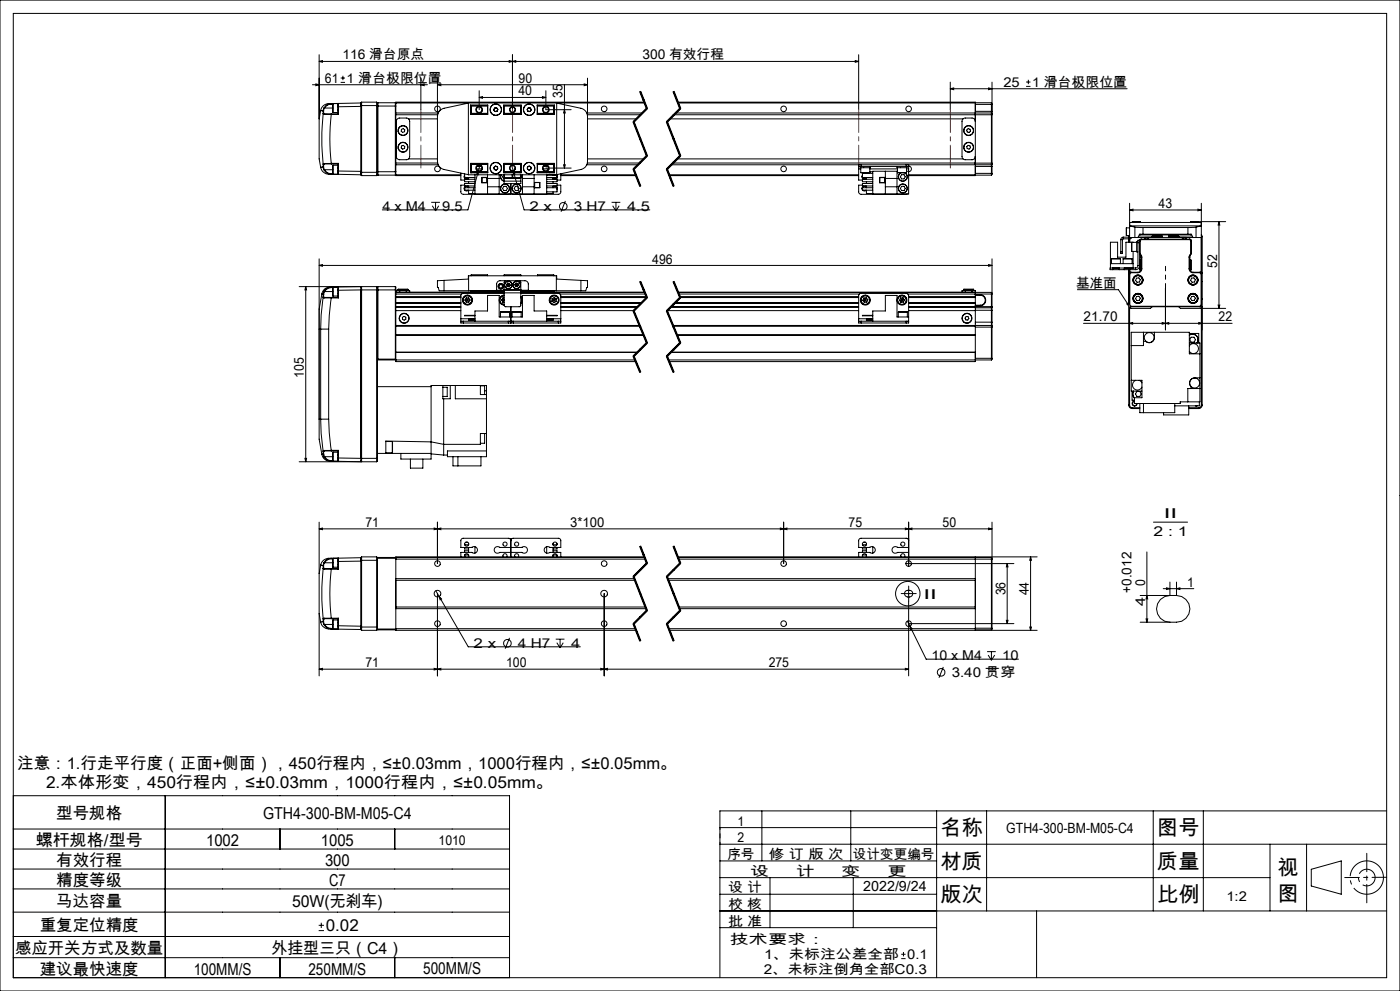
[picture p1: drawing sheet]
<svg xmlns="http://www.w3.org/2000/svg" width="420mm" height="297mm" viewBox="0 0 420 297" stroke-linecap="round" stroke-linejoin="round" font-family="sans-serif">
<g fill="none" stroke="#000" stroke-width=".3">
<path d="M0 0h420v297h-420zM4 4h412v289h-412zM95.7 18.4l1-.2v.5zM95.7 16.4v19.2M152.8 18.2l.9 .2-.9 .3zM153.7 18.4l1-.2v.5zM153.7 16.4v16.5M256.6 18.2l1 .2-1 .3zM257.6 16.4v16.5M257.6 18.4h-161.9M93.7 25.4h34.5M94.8 25.1l.9 .3-.9 .3z"/>
<path d="M95.7 35.6v12l.5 2.5M96.2 33.1h.1M96.2 33.1l.7 .2M96.2 33.1l-.5 2.5M96.9 34.1a73.6 73.6 0 0 0 0 15.1M96.9 34.1l.3 .2M96.9 33.3v.8M97.1 33.2v.8M97.1 33.2l-.2 .1M97.1 34l.3 .1M97.1 34l-.2 .1M97.2 34.3h2.2"/>
<path d="M97.2 32.3l-.3 1M97.2 32.3l.1 .1M97.3 32.4l-.2 .8M97.3 32.4h2.5M97.4 34.1h2M97.4 34.1l-.2 .2M99.4 31a2.74 2.74 0 0 0-3.2 2.1M99.4 34.3a63.8 63.8 0 0 0 0 14.7M99.4 34.1v.2M99.4 31a2.45 2.45 0 0 0-2.2 1.3M99.4 31v.2M99.4 31.2l-.9 .2-1.2 1"/>
<path d="M99.4 34.3h2.1M99.4 34.1h2M99.4 31.2h.4M99.9 31v2.7M99.9 31h1.5v3.1M99.9 33.7h1.5M101.4 32h.1M101.4 34.1l.1 .2M101.5 31v1M101.5 31l-.1 .1M101.5 32v2.3M101.5 31h-2.1"/>
<path d="M102.2 24.7h1.3M102.2 23.4h1.3M102.9 22.7v1.3M108.2 30.9v1M108.2 30.9v.7h5M108.2 31.9v19.5M108.2 31.9l-6.7 .1M108.2 30.9l-6.7 .1M108.5 30.6v22M108.5 30.6h4.5M108.5 30.6l-.3 .3M113 30.6v22"/>
<path d="M113 30.6l.2 .3M113.2 30.9v.9M113.2 31.8v19.7M113.2 31.8h5.5M113.4 30.8v21.7M113.4 30.8h5.2M113.4 30.8l-.2 .1M118.6 30.8v21.7M118.6 30.8l.1 .1M118.7 30.9v.9M118.7 30.9h.1M118.7 31.8v19.7"/>
<path d="M118.7 34.4h12.6M118.7 33.9h12.8M118.7 30.9h74.7M119 36l-.3 .6M119.2 35.7l.5-.3h2.2a1.02 1.02 0 0 1 1 1v10.5a1.02 1.02 0 0 1-1 1h-2a1.02 1.02 0 0 1-1-1v-10.5zM120.4 38.8l.6-.2 .4 .3v.6l-.6 .2-.4-.4zM122.6 35.6h8.6M126.3 25.4l.9-.3v.6zM126.3 23.4v9.5M131.2 25.4l1.1-.3v.6zM131.2 23.4v25l.2 .9 .6 .8 .8 .6 7.7 1.6M131.2 25.4h45"/>
<path d="M140.5 30.9l-7.7 1.7-1.1 .9-.5 1.4M140.5 30.9v21.4M140.6 30.9h-.1M141.1 33.9h.2M141.1 31.5h5.2v2.8h-5.2zM141.3 31.8v2.5M141.3 31.8h5M141.4 31.6v2.5M141.4 34.1h4.9M141.4 31.6h4.9M141.4 31.6l-.1 .2M141.5 34.1v.2"/>
<path d="M143.8 29.2l.9-.2v.5zM143.8 27.2v5.7M143.8 29.2h20M146.3 31.6v2.5M146.3 34h-5l.1 .1M148.2 32.9l.3 .5M148.4 32.4l-.2 .5M149 32.3l-.6 .1M149 32.3l.3 .5M149.1 33.3l-.6 .1M149.3 32.8l-.2 .5M151.1 31.5h5.3v2.8h-5.3z"/>
<path d="M151.1 34.1h5.3M151.1 31.6h5.3M151.2 31.6v2.5M151.2 31.8h5M151.2 34h5M156.2 31.6v2.5M158.2 32.8l.2 .5M158.4 33.3l.6 .1M158.5 32.3l.6 .1M158.5 32.3l-.3 .5M159.1 32.4l.2 .5M159.3 32.9l-.3 .5"/>
<path d="M161.1 31.5h5.2v2.8h-5.2zM161.1 31.6h5M161.3 31.6v2.5M161.3 34h4.9l-.1 .1h-5M161.3 31.8h4.9M162.7 29l1.1 .2-1.1 .3zM163.8 27.2v5.7h7.5M166.1 31.6v2.7M166.1 31.6l.1 .2M166.2 31.8v2.5M166.2 33.9h.1M166.9 30.9h.1"/>
<path d="M167 30.9l7.7 1.7 1.1 .9 .4 1.4M167 30.9v21.4M169.3 32.9l.3 1h-.5zM169.3 25.3v25.1M175.3 25.1l.9 .3-.9 .3zM176 33.9h16.7M176.2 34.4h16M176.2 35.6h14.8M176.2 23.4v25l-.1 .9-.6 .8-.8 .6-7.7 1.6M189.9 36.6l4 10.2M190.2 36.5l4 10.1M191.9 27.5l2 5.1"/>
<path d="M192.1 27.4l2 5.1-4 4 4 10.2-4 4 2 5.1M192.2 27.4l1 2.5M193.2 29.9l1 2.6zM193.3 30.6h-74.6v.3M193.9 32.4l-4 4M194.2 32.7l-4 3.9M199.9 36.6l4 10.2M200.2 36.5l4 10.1M201 35.6h87.9M201.9 27.5l2 5.1M202.1 27.4l2 5.1-4 4 4 10.2-4 4 2 5.1M202.2 27.4l2 5.1"/>
<path d="M202.7 33.9h94.7M203.3 30.6h89.3v.3M203.4 30.9h89.2M203.9 32.4l-4 4M204.2 32.7l-4 3.9M285.1 26.6l1-.3v.6zM285.1 24.6v8.3M285.1 26.6h53M290 39l.4-.4 .6 .1 .1 .6-.4 .4-.5-.2zM292.6 36.4a.96 .96 0 0 0-1-1h-2a.96 .96 0 0 0-1 1v10.5a.96 .96 0 0 0 1 1h2a.96 .96 0 0 0 1-1M292.6 33.9v.5M292.6 33.4v.5"/>
<path d="M292.6 33.4h5v.6M292.6 30.9v2.5M292.6 34.4v14.5M292.6 30.8h4.8M296.6 26.3l1 .3-1 .3zM297.4 33.9v15.5M297.4 30.8v3.1M297.4 30.8l.2 .5h-5M297.4 33.9l.2 .1M297.6 34v.4h-95.4M297.6 24.6v24.3M307.8 25.9h1.3"/>
<path d="M307.8 24.6h1.3M308.5 23.9v1.3M96.2 50.1a2.68 2.68 0 0 0 3.2 2.1M96.9 49.2l.2 .1M96.9 49.2v.8M96.9 50l.2 .1M96.9 50l.3 .9M96.9 50l-.7 .1M97.1 50.1l.2 .8M97.1 49.3v.8M97.2 49l-.3 .2M97.2 49l.2 .1"/>
<path d="M97.2 50.9a2.37 2.37 0 0 0 2.2 1.3M97.3 50.9h-.1M97.3 50.9l.6 .6 1.5 .6M97.3 50.9h2.5M97.4 49.1h2M97.4 49.1l-.3 .2M99.4 49h-2.2M99.4 49v.1M99.4 52.1v.1M99.4 49h2.1M99.4 49.1h2M99.4 52.2h2.1"/>
<path d="M99.4 52.1h.4M99.9 49.5v2.7M99.9 49.5h1.5M101.4 51.3h.1M101.4 49.1v3.1h-1.5M101.4 52.1l.1 .1M101.5 51.3v.9M101.5 49l-.1 .1M101.5 49v2.3M101.5 51.3l6.7 .1M101.5 52.2l6.7 .2M108.2 51.4v1"/>
<path d="M108.2 52.4l.3 .2M108.5 52.6h4.5M113.2 51.5v.9M113.2 51.6h-5v.8M113.2 51.5h5.5M113.2 52.4l-.2 .2M113.2 52.3l.2 .2M113.4 52.5h5.2M118.7 46.6l.3 .7M118.7 52.4v.2h19.6M118.7 51.5v.8M118.7 52.3v.1"/>
<path d="M118.7 49.4h12.8M118.7 48.9h12.6M118.7 52.4h19.6M118.7 52.3l-.1 .2M120.4 43.8l.6-.2 .4 .3v.6l-.6 .2-.4-.4zM122.6 47.6h8.6M138.3 51.9v2.1h1.1M139.4 52.5l-.1 .8 .5 .4M139.4 55.5h-1.1v2.3l.7 .4 13.9-.1M139.4 52.1v1.1h3.1M139.4 53.2a.61 .61 0 0 0 .6 .4 .61 .61 0 0 0 .6-.4v.5M139.5 57a.73 .73 0 0 0 1 0l.1 1h1.9"/>
<path d="M139.7 57h.6M139.8 55.7l-.5 .5 .1 .7M140.2 55.7l.4 .3M140.5 52.3h26.5M140.6 53.4l-.4 .3M140.6 55.7v.6a.61 .61 0 0 0-.6-.5 .61 .61 0 0 0-.6 .5M140.6 54.5v.5M141.1 50.3h.2M141.1 51.7h.5M141.1 49.4h.2M141.1 49.9h.2M141.1 49h5.2v2.8h-5.2z"/>
<path d="M141.3 49v2.5M141.3 51.5h5M141.3 51.5l.1 .1M141.4 49.1v2.5M141.4 49.1h4.9M141.4 51.6h4.9M141.4 49.1l-.1 .2h5M141.5 49v.1M141.6 51.7l-.1 .1M141.6 51.6v.1M142.5 52.4v5.7h21.5v-5.7M142.5 51.6v.2"/>
<path d="M142.5 53.7h-3.1v.8h3.1M142.5 55h-3.1v.7h3.1M142.5 56.3h-3.1v.7h3.1M142.9 50.6h1.6M143.1 49.9h1.3M143.5 51.4v1l-.5-.2zM144 49.4l-3.6 13.5h-25.7M144.5 53.2h1.7v1.6h-1.7zM144.6 53.2h1.5v1.5h-1.5zM146.3 49.1v2.7M146.3 52.4v5.7M146.3 53.5h3.5"/>
<path d="M146.3 56h3.5M148.2 50.2l.1 .6M148.3 50.8l.5 .1M148.6 49.8l.6 .2M148.6 49.8l-.4 .4M149.2 50l.1 .6M149.3 50.6l-.5 .3M149.8 52.4v5.7M150.1 53a1.29 1.29 0 0 0 1.1 1.3M150.2 53a1.3 1.3 0 0 0 1 1.3M150.3 52.4l-.2 .6M150.4 52.4l-.2 .6"/>
<path d="M151.1 49h5.3v2.8l-5.3-.1zM151.1 52.4l-.3 .6 .4 .6M151.1 55.8h.8l.3 .7-.3 .6h-.8l-.3-.6zM151.1 49.1h5.3M151.1 51.6h5.3M151.2 54.3v.7h5v-.7M151.2 49.1v2.7M151.2 52.4v1.9M151.2 51.5h5M151.2 54.3h5M151.2 49.3h5M151.3 53.3h2.3"/>
<path d="M151.3 52.4v.9M151.7 51.6v.2M153.2 55v3.1M153.5 49.5l.5 1.8M153.6 52.4v.9M153.8 53.3h2.3M153.8 52.4v.9M154 51.3l.5 .8-.5 .2zM154 51.3l3.2 11.6h37.7M154.6 55.8h.8l.3 .7-.3 .6h-.8l-.3-.6zM155.8 51.6v.2M156.1 52.4v.9"/>
<path d="M156.2 52.5v1M156.2 52.6v.7M156.2 49.1v2.7M156.2 52.4v1.9M156.7 52.4v5.7M156.7 53.5h3.5M156.7 56h3.5M158.3 50.7l.5 .3M158.3 50.1v.6M158.8 49.8l.4 .3M158.8 49.8l-.5 .3M159.2 50.7l-.4 .3"/>
<path d="M159.2 50.1v.6M160.2 52.4v5.7M160.3 54.7h1.7v1.6h-1.7zM160.4 54.7v1.5M161.1 49h5.2v2.8h-5.2zM161.1 49.1l5.1 .2h-4.9M161.1 51.6h5M161.3 49.1v2.5M161.3 51.5h4.9M162.9 50.6h1.6M163.1 49.9h1.3M163.8 50.4h7.5"/>
<path d="M164 51.6v.2M164 52.5h3.1v.7M164 53.7h3.1v.8h-3.1M164 55h3.1v.7h-3.1M164 53.2h3.1M164 56.3h3.1M164.9 51.7h.1M164.9 51.7h1.4M164.9 51.6v.1M165.9 53.4l.4 .3M165.9 55.7v.6a.61 .61 0 0 1 .6-.5 .61 .61 0 0 1 .6 .5M165.9 52.4v.1"/>
<path d="M165.9 54.5v.5M165.9 57.5v.5h-1.9M166 52.4l-.1 .1M166.1 49v2.6M166.2 49v2.5M166.2 49.4h.1M166.2 49.9h.1M166.2 50.3h.1M166.2 51.5l-.1 .1M166.3 55.7l-.4 .3M166.3 52.4l-.1 .1M166.7 55.7l.5 .5-.1 .7"/>
<path d="M166.7 52.4l.1 .1M166.9 52.3l.1 .2M167.1 53.2a.61 .61 0 0 1-.6 .4 .61 .61 0 0 1-.6-.4v.5M167.1 52.5l.1 .8-.5 .4M167.1 55.5h1.1v2.3l-.7 .4-13.9-.1M167.1 56.3v.4M167.1 52.8v.4M167.1 56.3v1.2h-3.1M168.2 52.1v1.9h-1.1M168.2 52.6h22.6M168.2 52.4h22.5M169.1 49.4h.5l-.3 1z"/>
<path d="M176 49.4h15.4M176.2 48.9h15.7M176.2 47.6h16.9M189.9 50.8l2 5.1M190.2 50.6l2 5.1M193.9 46.6l-4 4M194.2 46.8l-4 4M199.9 50.8l2 5.1M200.2 50.6l2 5.1M200.7 52.4h56.9M200.8 52.6h56.8M201.4 49.4h56.9"/>
<path d="M201.9 48.9h90.7v.5M203.1 47.6h85.8M203.9 46.6l-4 4M204.2 46.8l-4 4M257.6 49.9h.7M257.6 49.9v.7M257.6 49.4v.5M257.6 50.6v3.4h1.1M257.6 50.6h.6M258.1 49.9v.4h3v-.4M258.2 51.7h2.7M258.2 50.3v1.4"/>
<path d="M258.3 49.4v.5M258.3 49.4h13.6M258.3 49.9h13.6M258.7 52.5l-.1 .8 .6 .4M258.7 55.5h-1.1v2.3l.7 .4 13.9-.1M258.7 56.3v.7h3.1M258.7 53.2h3.1M258.7 56.3h3.1M258.8 53.2a.61 .61 0 0 0 .5 .4 .61 .61 0 0 0 .6-.4v.5M258.8 57a.73 .73 0 0 0 1.1 0M259 57h.7M259.2 55.7l-.6 .5 .1 .7"/>
<path d="M259.5 55.7l.4 .3M259.9 53.4l-.4 .3M259.9 55.7v.6a.61 .61 0 0 0-.6-.5 .61 .61 0 0 0-.5 .5M259.9 51.8v.2M259.9 54.5v.5M259.9 57v1h1.9M260.9 50.3v1.4M260.9 51.5h.9M260.9 50.6h8.3M261.8 52h-3.1v1.2M261.8 53.7h-3.1v.8h3.1M261.8 55h-3.1v.7h3.1"/>
<path d="M263.9 53.2h1.6v1.6h-1.6zM263.9 53.2h1.5v1.5h-1.5zM265.6 51.3v6.8M265.6 53.5h3.5M265.6 56h3.5M269.1 49.9v.4h3v-.4M269.1 51.3v6.8M269.2 51.7l.1 .1M269.2 51.7h1.9M269.2 50.3v1.4M269.3 51.8h1.8M270.2 51.8a1.35 1.35 0 0 0-.4 2 1.35 1.35 0 0 0 2.1 0 1.35 1.35 0 0 0-.4-2"/>
<path d="M270.3 51.8a1.31 1.31 0 0 0-.5 2 1.31 1.31 0 0 0 2.1 0 1.31 1.31 0 0 0-.5-2M270.5 52.3h.7l.4 .7-.4 .6h-.7l-.4-.6zM270.5 55.8h.7l.4 .7-.4 .6h-.7l-.4-.6zM271.1 51.7h.9M271.9 49.9h.7M271.9 49.4h25.5M271.9 49.4v.5M272 51.7l-.9 .1M272 50.3v1.4M272 51.3h.6M272 50.6h.6M272.6 49.8a.85 .85 0 0 1 .8 .8 .85 .85 0 0 1-.8 .9"/>
<path d="M272.6 49.9v.7M272.6 49.4v.5M272.6 50.6v7.5h-10.8v-6.8h7.4M272.6 52.4h20M290 44l.4-.4 .6 .1 .1 .6-.4 .4-.5-.2zM292.6 52.4v.2h-20M292.6 48.9v.5M292.6 49.4v.5M292.6 49.9v2.5M292.6 52h5M292.6 49.9h5M292.6 48.9h5"/>
<path d="M292.6 52.5h4.8M297.4 49.4v3.1M297.6 48.9v.3M297.6 49.2v.7M297.6 52l-.2 .5M297.6 49.9v2.1M297.6 49.2l-.2 .2M95.7 79.5l1-.2v.5zM95.7 77.6v48M95.7 79.5h201.9M129.4 60.6h2.6M129.7 61.7l1 1.5"/>
<path d="M130.7 60.6v2.6M131.6 61.7l-.9 1.5M169.6 60.2l-1.3 3.3M183.5 60.6h2.6M183.8 61.7l1 1.5M184.8 60.6v2.6M185.7 61.7l-.9 1.5M296.6 79.3l1 .2-1 .3zM297.6 77.6v14.3M333.1 79h6.8M333.5 77.5h.1M333.4 77.6h2.7"/>
<path d="M333.4 77.6v1.4M333.5 77.5l2.6 .1M336.1 77.6v1.4M336.2 75.5v.5h.5v-.5M336.2 75.5h.5M336.2 71.8h.5M336.2 71.8v3.7M336.7 71.8v3.7M337 77.5h.1M336.9 77.6v1.4M337 71.1l-.6 .2-.2 .5M337 71.6l-.3 .2"/>
<path d="M337 77.5h2.6M337 71.1v.5M337 71.6h1.9M337 71.1h1.9M337.9 68.3v2.3M337.9 70.6h.9v.5M337.9 68.3h1M338.6 70.9v.2M338.6 71.6v1M338.6 70.9h.3M338.7 70.6l-.1 .3M338.8 71.6v1"/>
<path d="M338.9 62.9l1-.2v.5zM338.9 62.9h21.5M338.9 60.9v10.7M338.9 71.2h1.6M338.9 66.7h21.5M338.9 67.7h21.5l-1.6 .4M338.9 67.7l1.6 .4M338.9 66.7v1M338.9 71.6v1M339.5 72.7v2.6zM339.5 71.2l-.6 .4M339.5 75.3h1.5"/>
<path d="M339.6 77.6h.1M339.6 66.6v.1M339.6 77.6v1.4M339.6 66.6h2.5M339.8 66.4h2.2M339.8 66.4v.3M339.8 66.4l-.2 .2M339.9 72.6h.1M339.9 75.3v5M340.5 68.1l2.4 .1M340.5 71.2h.9M340.5 68.1v3.1"/>
<path d="M341 72.6h-3.2v4.5h-2.5v-4.5h-2.2v7.7M341.4 72.5h-.4v3h.4M341.4 79.6l-.2 .5-.6 .2M341.4 79.6h.5M341.4 71.2h2M341.4 72.7h.5M341.4 72.7v6.9M341.5 71h4.2M341.9 79.6a1.21 1.21 0 0 1-1.3 1.2M341.9 72.2v-.2h-.5v.7M341.9 72.2v7.4M341.9 72.2h.2"/>
<path d="M342 66.4v.3M342 70.2v.2M342 70.4h15.3M342 66.4l.1 .2M342 77.9v3M342 77.9h.3M342.1 75.9l.1 .3M342.1 76.3l.3 .7M342.1 75.9h-.2l.2 .4M342.1 72.2v3.7M342.1 76.3l.2 .7v3.9M342.1 70.2l-.1 .2"/>
<path d="M342.1 66.6v.1M342.2 76.2l.3 .8M342.2 76.2l-.1 .1M342.3 77.9v.1M342.3 77.9v3M342.4 71.8l-.3 .4M342.4 71.7l-.5 .5M342.4 71.8h14.5M342.4 77h.1M342.4 71.7h14.5M342.4 71.7v.1M342.4 77v3.6"/>
<path d="M342.5 77v3.6M342.9 70.2h-.2a1.01 1.01 0 0 0-1.3 1M342.9 68.2h13.5M342.9 68.2v2M342.9 70.2h13.5M343.4 71.2v.4h1M343.4 71.2h1M343.6 71.6v.1M344.4 71.6l.2 .1M344.4 71.2v.4M344.4 71.2h10.5M345.7 71v.2"/>
<path d="M345.7 70.8h3M345.7 71h3M345.7 70.8v.2M348.7 71l-.2 .2M348.7 70.8v.2M350.6 70.8h3M350.6 71l.1 .2M350.6 71h3M350.6 70.8v.2M353.6 71v.2M353.6 70.8v.2M353.6 71h4.2"/>
<path d="M354.9 71.2h1M354.9 71.2v.4M354.9 71.6l-.3 .1M355.6 71.6v.1M355.9 71.2v.4h-1M355.9 71.2h2M356.4 70.2h.2a1.01 1.01 0 0 1 1.3 1M356.4 68.2v2M356.7 77v3.6M356.7 77h.2M356.9 71.7l.5 .5M356.9 71.8l.3 .4"/>
<path d="M356.9 71.7v.1M356.9 77v3.6M357 77.9l-.1 .1M357 77.9v3M357 77.9h.3M357.1 76.2l-.4 .8M357.1 76.2l.1 .1M357.2 76.3l-.3 .6v4M357.2 66.6h2.4M357.2 66.6v.1M357.2 70.2l.1 .2M357.2 75.9l-.1 .3"/>
<path d="M357.2 76.3l-.3 .7M357.2 75.9h.2M357.2 72.2v3.7M357.2 72.2h.2M357.3 77.9v3M357.3 66.4v.3M357.3 70.2v.2M357.3 66.4l-.1 .2M357.4 75.9l-.2 .4M357.4 72.2v3.7M357.9 71.2h.9M358.8 68.1l-2.4 .1"/>
<path d="M358.8 68.1v3.1M359.4 62.7l1 .2-1 .3zM359.6 66.6v.1M359.6 66.6l-.1-.2v.3M360.3 71.2v10.4M360.4 60.9v10.3h-1.6M360.4 70.3l.2 .6M360.4 70.5l.1 11.1M360.4 70.9h.2M360.6 70.9v50.5M365.7 66.4l.2 1h-.5zM365.7 66.4v26"/>
<path d="M367.7 66.4h-10.4M89.7 85.9h23.3M91.7 85.9l.3 1h-.5zM91.7 85.9v52.5M96.2 98.6h2.4M96.2 98.6v27M96.6 88.1l-.9 4.5v6h.5M96.6 88.1l.3 .1M96.9 89l-.6 5.4-.1 4.2M96.9 89l.3 .3M96.9 88.2v.8M97.1 88.9l-.2 .1"/>
<path d="M97.1 88.9l.2 .2M97.1 88.2v.7M97.1 88.2h-.2M97.2 89.3h2.2M97.2 87.3l-.3 .9M97.2 87.3l.2 .1M97.3 89.1h2.1M97.3 89.1l-.1 .2M97.4 87.4l-.3 .8M97.4 87.4h2.4M98.6 98.6v27M99.4 86a2.52 2.52 0 0 0-2.8 2.1"/>
<path d="M99.4 89.3l-.6 5.2-.2 4.1M99.4 86l8.8-.1v1M99.4 89.1v.2M99.4 86l-1.3 .4-.9 .9M99.4 86v.2M99.4 86.2l-.9 .2-1.1 1M99.4 89.1h2M99.4 89.3h2.1M99.4 86.2h.4M99.9 86v2.7M99.9 86l1.5 .2M99.9 88.7h1.5"/>
<path d="M101.4 86.1l.1-.1v1M101.4 86.2v2.9M101.4 87h.1M101.4 89.1l.1 .2M101.5 87v2.3M108.2 86.1l.3-.2v52.5l-.3-.3M108.2 86.9h10.5M108.2 86.9l-6.7 .1M108.2 86.9v50.5M113 85.9v52.5M113 85.9l.2 .2M113.4 85.9l-.2 51.5"/>
<path d="M113.4 85.9v21.7M113.4 85.9h5.2M118.6 85.9v21.7M118.6 85.9l.1 1M118.7 97.5v.3M118.7 97.5h73.2M118.7 97.8h73.3M118.7 97.8v10.6h72M118.7 90.9h19.6M118.7 90.8h19.6M118.7 89h19.6M118.7 89.1h19.6"/>
<path d="M118.7 89.2h19.6M118.7 90.7h19.6M118.7 91.9h19.6M118.7 88.1h19.8M118.7 92.1h19.6M118.7 93.1h19.6M118.7 86.9v10.6M119.4 86.7h3M119.4 87l.1 .1M119.4 87h3M119.4 86.7v.3M119.7 87.6h.1"/>
<path d="M119.9 87.1h-1v.5M119.9 87.1v.5h-1.2h32.5M119.9 87.1h2M120.7 95.1l.5-.3 .5 .3v.6l-.5 .3-.4-.3zM121.9 87.1h1v.5M121.9 87.1v.5h.7M122.4 87l-.1 .1M122.4 87h.1M122.4 86.7v.3M133.2 84l-2 .1v2h.3a.89 .89 0 0 0 .3 1 .89 .89 0 0 0 1 0h.4M133.2 84l7.3-.4v-.9h26.5v.9l7.3 .4M133.2 87.1h18"/>
<path d="M133.2 84v3.1M138.3 96.3v.5h.7M138.3 96.3h.7M138.3 95.5v.8M138.3 95.5h4.2M139 96.3h13.5M139 96.8h13.5M139 96.3v.5M139.5 89.9l.4 .7M139.5 89.9h1.5M139.9 89.3h.7M139.9 89.3l-.4 .6"/>
<path d="M139.9 90.6h.7M139.9 89.3l.3 .6M140.2 89.9l.4 .7M140.2 89.9l-.3 .7M140.6 82.7v4.4M140.6 89.3l.4 .6M140.6 89.3l-.4 .6M141 89.9l-.4 .7M141.3 82.5h5M141.3 82.5v.2M141.3 87.1v.5M141.3 87.3h9.9"/>
<path d="M141.4 82.4h4.9v.3M141.4 82.4v.3M141.4 87.1v.5M141.4 82.4l-.1 .1M142.5 96.3v-3.1h3.8v-4.7h3.5v6.5h6.9v-6.5h3.5v4.7h3.8v3.1M142.5 95.6h-1.9v.4h1.9M142.5 94.5h-3.1l3.1 .1M149 87.1v-2a1.02 1.02 0 0 1 1-1h7.5a1.02 1.02 0 0 1 1 1v2M149 87h9.5M150.1 93.5h2.8M150.1 93.5v1.5M150.5 89.9h.7"/>
<path d="M150.5 89.9l.4 .7M150.9 89.3h.3M150.9 90.6h.3M150.9 89.3l-.4 .6M150.9 89.3l.3 .6M151.2 86.8v1M151.2 88.4a1.5 1.5 0 0 0-1.5 1.5 1.5 1.5 0 0 0 1.5 1.5M151.2 88.6a1.36 1.36 0 0 0-1.3 1.3 1.36 1.36 0 0 0 1.3 1.4M151.2 87.9l-12.6 .1-.3 .5v7M151.2 88.6a1.29 1.29 0 0 0-1.2 1.3 1.29 1.29 0 0 0 1.2 1.3M151.2 86.8h5M151.2 87.8h5"/>
<path d="M151.2 82.7v-.3h5v.3M151.2 87.8v3.6M151.2 89.9l-.3 .7M151.2 82.5h5M151.7 84.1l-.5 .5v2.2M151.9 85.3l.2 .5M151.9 85.3l.6 .1M152.1 85.8l.6 .1M152.3 84.8l.6 .1M152.3 84.8l-.4 .5M152.3 84.8l.2 .6M152.5 96.8h.7"/>
<path d="M152.5 96.3h1.5M152.5 85.4l-.4 .4M152.5 85.4l.2 .5M152.5 85.4l.6 .1M152.5 96.3v.5M152.9 93.5v1.5M152.9 84.9l.2 .6M152.9 84.9l-.4 .5M153.1 85.5l-.4 .4M153.2 96.8h.8M153.2 91.9v4.9M153.6 93.5h2.8"/>
<path d="M153.6 93.5v1.5M154 96.3h13.5M154 96.8h13.5M154 96.3v.5M154.4 85.3l.2 .5M154.4 85.3l.6 .1M154.6 85.8l.6 .1M154.8 84.8l-.4 .5M154.8 84.8l.6 .1M154.8 84.8l.2 .6M155 85.4l-.4 .4M155 85.4l.2 .5"/>
<path d="M155 85.4l.6 .1M155.4 84.9l.2 .6M155.4 84.9l-.4 .5M155.6 85.5l-.4 .4M155.8 84.1l.4 .4v2.3M156.2 86.8v1M156.2 87.8v3.7l-.2 .4h-4.3l-.5-.5M156.2 88.8l.1 .1a1.48 1.48 0 0 1-.1 2.1M156.2 89a1.3 1.3 0 0 1 0 1.8M156.2 87.9l11.7 .1 .3 .5v7M156.2 89.1l.1 .1a1.29 1.29 0 0 1-.1 1.6M156.2 87.6h37.2"/>
<path d="M156.2 87.1h18.1M156.2 87.3h10M156.4 93.5v1.5M161.3 82.5h4.9M164 95.6h1.9v.4h-1.9M164 94.5h3.1l-3.1 .1M164 95.5h4.2M165.6 90.3l.6 .4M165.6 89.5v.8M165.6 89.5l.6 .4M166.1 82.4v.3M166.1 87.1v.5"/>
<path d="M166.1 82.4h-4.8v.3M166.1 82.4l.1 .1M166.2 89.9l.7 .5M166.2 89.9l-.6 .4M166.2 89.9v.8M166.2 82.5v.2M166.2 87.1v.5M166.3 89.2l-.7 .3M166.3 89.2l.6 .4M166.3 89.2l-.1 .7M166.9 90.4l-.7 .3M166.9 82.7v4.4"/>
<path d="M166.9 89.6v.8M166.9 89.6l-.7 .3M167.5 96.3h.7M167.5 96.3v.5M168 88.1h25.6M168.2 96.3v.5h-.7M168.2 95.5v.8M168.2 90.9h24.1M168.2 90.8h24.2M168.2 89h25.8M168.2 89.1h25.8M168.2 89.2h25.9"/>
<path d="M168.2 90.7h24.4M168.2 91.9h23.2M168.2 92.1h22.9M168.2 93.1h21.9M174.3 84l1.9 .1v2h-.2a.92 .92 0 0 1-.3 1 .92 .92 0 0 1-1 0h-.4M174.3 84v3.1M189.9 93.2l4 9.6M190.2 93.1l4 9.6M191.9 84.5l2 4.7M192.1 84.4l2 4.8M192.2 84.3l1 2.4M193.2 86.7l1 2.4z"/>
<path d="M193.9 89.1l-4 4M194.1 89.2l-4 4 4 9.6-4 4 2 4.7M194.2 89.3l-4 4M199.9 93.2l4 9.6M200.1 93.1h57.5M200.2 93.1l4 9.6M201.1 92.1h56.5M201.4 91.9h56.2M201.9 97.5h95.5M201.9 84.5l2 4.7M202 97.8h90.6M202.1 84.4l2 4.8"/>
<path d="M202.2 84.3l2 4.8M202.4 90.9h55.2M202.4 90.8h55.2M202.6 90.7h55M203.4 87.6h94M203.6 88.1h54.2M203.9 89h53.7M203.9 89.1l-4 4M204 89.1h53.6M204 89.2h53.6M204.1 89.2l-4 4 4 9.6-4 4 2 4.7M204.2 89.3l-4 4"/>
<path d="M257.6 95.5v-7l.3-.5 14.1-.1 .6 .6v8.3h-.7M257.6 96.3v.5h.7M257.6 96.3h.7M257.6 95.5v.8M257.6 95.5h4.2M258.3 96.3h13.6M258.3 96.3v.5M258.3 96.8h13.6M258.8 90l.5 .6M259.2 89.3l-.4 .7M259.2 89.3l.4 .6M259.6 89.9l.4 .7"/>
<path d="M259.6 89.9l-.3 .7M259.6 89.9l-.8 .1M259.9 89.2l.5 .6M259.9 89.2l-.7 .1M259.9 89.2l-.3 .7M260 90.6h-.7M260.4 89.8l-.4 .8M260.4 89.8l-.8 .1M261.8 95.6h-1.9v.4h1.9M261.8 94.5h-3.1l3.1 .1M269.5 93.5h2.7M269.5 93.5v1.5"/>
<path d="M269.8 90l.5 .6M270.2 89.3l-.4 .7M270.2 89.3l.4 .6M270.6 89.9l.4 .7M270.6 89.9l-.3 .7M270.6 89.9l-.8 .1M270.9 89.2l.4 .6M270.9 89.2l-.7 .1M270.9 89.2l-.3 .7M271 90.6h-.7M271.3 89.8l-.3 .8M271.3 89.8l-.7 .1"/>
<path d="M271.9 96.3h.7M271.9 96.3v.5M272.2 93.5v1.5M272.6 90.9h20M272.6 90.8h20M272.6 89h20M272.6 89.1h20M272.6 89.2h20M272.6 90.7h20M272.6 95h-3.5v-6.5h-3.5v4.7h-3.8v3.1M272.6 91.9h25M272.6 92.1h20"/>
<path d="M272.6 93.1h20M289.1 86.7h3M289.1 87l.1 .1M289.1 87h3M289.1 86.7v.3M289.1 86.7h.1M289.6 87.1h-1v.5M289.6 87.1v.5h-.7M289.6 87.1h2M289.8 94.9h.6l.3 .5-.4 .5h-.5l-.3-.5zM291.6 87.1h1v.5M291.6 87.1v.5h1"/>
<path d="M292.1 87l-.1 .1M292.1 86.7v.3M292.6 93.1v4.7M292.6 87.6v4.6M292.6 92.2v.9M292.6 97.8v10.6h-91.9M292.6 98h5M292.6 96.6h5M292.6 88.3h1.5M292.6 88.5h1.5M292.6 91.6h1.5M292.6 91.5h1.5"/>
<path d="M292.6 92.2h4.8M292.6 93h5M294.1 88.3a1.66 1.66 0 0 1 1.6 1.7 1.66 1.66 0 0 1-1.6 1.6M294.1 88.5a1.5 1.5 0 0 1 1.5 1.5 1.5 1.5 0 0 1-1.5 1.5M294.1 88.3v.2M294.1 91.5v.1M297.4 97.5v10.4M297.4 92.2v5.3M297.4 87.6v4.6M297.4 87.6l.2 .5h-25.3M297.4 97.5l.2 .2M297.6 97.7v.3"/>
<path d="M297.6 96.6v1.1M297.6 91.9v.2M297.6 92.1v.9M297.6 93v3.6M297.6 98v9.4M297.6 92.1l-.2 .1M323.2 86.8h12.3l3.3 5M333.1 80.3l-.1 .5h.8M333.1 80.3h7.5M333.8 80.8h2M333.8 80.3v.5M335.8 80.8h1.5"/>
<path d="M335.8 80.3v.5M337.3 80.8h3.3M337.3 80.3v.5M338 91.1l.5-.3 .3 1zM338.6 84.3l.2 .2M338.6 80.8v40.6M338.8 96.9l1-.2v.5zM338.8 91.4l.5 .5M338.8 80.8v.8M338.8 82.1v9.3M338.8 82.1h.1M338.8 91.4h.1"/>
<path d="M338.9 92v29.4M338.9 91.4l.4 .4M338.9 80.8v.8M338.9 82.1v9.3M339.3 81.7l-.4 .4M339.3 81.7h-.3l-.2 .4M339.3 91.9h20.7M339.3 91.8h20.7M339.3 91.8v.1M339.3 81.7h2.1M340.6 80.3v.5M341 83.4l.7-.1 .4 .6-.3 .6-.7 .1-.4-.6z"/>
<path d="M341 88.9l.7-.1 .4 .6-.3 .6-.7 .1-.4-.6zM341.4 81.6h-2.6l-.2 .2M341.4 81.6v.1M342 80.9h.3M342.3 80.9h.1M342.4 80.6a1.02 1.02 0 0 1-1 1M342.4 80.6h.1M342.5 80.6a1.21 1.21 0 0 1-1.1 1.1M343 99.6v4h-3.6M345.7 91.9l-.6 .5h-5.8l-.5-.5v7M346.3 99.6v1.6a1.56 1.56 0 0 1-.9 1.4 1.56 1.56 0 0 1-1.7-.3h-.7M348.7 96.7l.9 .2-.9 .3z"/>
<path d="M349.6 96.9l1-.2v.5zM349.6 86.3v12.6M353.6 91.9l.5 .5h13.6M356.7 80.6a1.21 1.21 0 0 0 1.2 1.1M356.7 80.6h.2M356.8 99.9h2.8v2.9M356.9 80.6a1.09 1.09 0 0 0 1 1M356.9 80.9h.1M357 80.9h.3M357.5 88.9l.7-.1 .4 .6-.3 .6-.7 .1-.4-.6zM357.5 83.4l.7-.1 .4 .6-.3 .6-.7 .1-.4-.6zM357.9 81.6h2.6l.1 .2"/>
<path d="M357.9 81.7h2.1M357.9 81.6v.1M359.6 96.7l1 .2-1 .3zM360 81.7l.3 .4M360 81.7h.3l.2 .4M360 91.8v.1M360.3 91.4l-.3 .4M360.3 82.1v9.3M360.3 82.1h.2M360.3 91.4h.2M360.4 92.2v29.2M360.5 91.4l-.5 .5"/>
<path d="M360.5 89.4l.1 .2M360.5 82.1v9.3M360.6 84.3l-.1 .2M360.6 91.9l-.4 .5M365.4 91.4h.5l-.2 1zM369.6 96.9h-44.6M113.2 107.9h77.3M113.2 115.9h16.1M113.4 107.6h5.2M113.4 107.6l-.2 .2M118.6 107.6l.1 .2M118.7 100.3h74.3"/>
<path d="M118.7 100.5h74.4M118.7 105.5h72.6M118.7 105.6h72.5M132.9 116.1h1.3v2.7h-1.3M132.9 115.5v4h2.2v-4M133.1 119.5v16.9M136.6 115.5v4h9.3M144.1 115.6h1.3v2.6M144.1 115.5v2.7h1.8M145.4 117.1h.5M145.9 117.1v1.1M145.9 118.2v18.7h-11.7v-1.8h11.7"/>
<path d="M145.9 117.1v-1.6h-16.6v22.1h-9v-1.7M189.9 106.8l2 4.8M190.2 106.7l2 4.8M193.9 102.6l-4 4M194.2 102.9l-4 4M199.9 106.8l2 4.8M200.2 106.7l2 4.8M200.5 107.9h96.9M201.2 105.6h91.4M201.3 105.5h91.3M203 100.3h89.6M203.1 100.5h89.5"/>
<path d="M203.9 102.6l-4 4M204.2 102.9l-4 4M292.6 107.4h5M297.6 107.4l-.2 .5M339.6 117.2v2.7h.7M340.3 119.2a1.71 1.71 0 0 1-.3-2v.1a1.74 1.74 0 0 0 .3 2M340.7 114a1.5 1.5 0 0 0-.6 2.4 1.5 1.5 0 0 0 2.5-.4M341.1 117.3h.8l.5 .8-.5 .7h-.8l-.5-.7zM341.7 114l.9 .8M356.8 103.6a1.5 1.5 0 0 1 2.2-.3 1.5 1.5 0 0 1 0 2.3 1.5 1.5 0 0 1-2.2-.3M356.8 100.4a1.68 1.68 0 0 1 2.2 .2 1.68 1.68 0 0 1 .1 2.2 1.67 1.67 0 0 0-.2-2.1 1.67 1.67 0 0 0-2.1-.2M356.8 102.8h3.2v17.6h-6v.5h-13.7v-1.7h2.3v-5.2h-3.2"/>
<path d="M357.3 101.1h.9l.4 .7-.4 .7h-.9l-.4-.7zM360 113.2h-1.6a1.56 1.56 0 0 0-1.4 1 1.56 1.56 0 0 0 .3 1.7v.5M360 106h-3.2v-6.4h-17.4v17.6h3.2M360 116.4h-3.7v4M89.7 138.4h23.3M91.5 137.4h.5l-.3 1zM95.7 125.6v6l.9 4.6M95.7 125.6h.5M96.2 125.6l.1 4.3 .6 5.3M96.2 125.6h2.4M96.6 136.2a2.53 2.53 0 0 0 2.8 2M96.9 135.2l.2 .1"/>
<path d="M96.9 135.2v.9M96.9 136.1h.2M96.9 136.1l.3 .8M96.9 136.1l-.3 .1M97.1 135.3v.8M97.1 136.1l.3 .8M97.2 135l-.3 .2M97.2 135l.1 .1M97.2 136.9a2.53 2.53 0 0 0 2.2 1.3M97.3 135.1h2.1M97.3 135.1l-.2 .2M97.4 136.9h-.2"/>
<path d="M97.4 136.9l.5 .6 1.5 .6M97.4 136.9h2.4M98.6 125.6l.2 4.1 .6 5.3M99.4 135h-2.2M99.4 135v.1M99.4 138.1v.1M99.4 135h2.1M99.4 135.1h2M99.4 138.2l2.1 .1M99.4 138.1h.4M99.9 135.5v2.8M99.9 135.5h1.5"/>
<path d="M101.4 135.1v3M101.4 137.3h.1M101.4 138.1l.1 .2M101.4 138.1v.2h-1.5M101.5 137.3v1M101.5 135l-.1 .1M101.5 135v2.3M101.5 137.3l6.7 .1M108.2 137.4v1l-6.7-.1M108.2 137.4h5M113.2 137.4v.7l-.2 .3M113.2 135.9h16.1"/>
<path d="M115.7 135.7h2M115.7 132.3h2M117.7 132.3v3.4M123.1 137.6v2.7h3.8v-2.7M129.3 136l3.8 .4M133.1 136.4h1.1M135.9 136.9v2.7h8.4v-2.7M137.4 136.9v2.7M145.4 129.9v3h-1.3M145.9 129.9h-1.8v3.3h-11l-3.8-.8-13.6-.2v3.7M338.6 121.4a1.02 1.02 0 0 0 1 1M338.6 121.4h.3"/>
<path d="M338.9 121.4l.2 .6 .5 .2M339.6 122.2v.2M339.6 122.2h2.3M339.6 122.4h2.3M340.3 120.2a.76 .76 0 0 0-.7 .8 .76 .76 0 0 0 .8 .7 .76 .76 0 0 0 .7-.8M340.3 120.3a.62 .62 0 0 0-.5 .7 .62 .62 0 0 0 .6 .6 .62 .62 0 0 0 .6-.7M341.9 120.9v2.8h10.5v-2.8M343 120.9v2.8M356.6 122.2h3M356.6 122.4h3M356.6 121.6v2.8h-7.5v-.7M358.6 121.6h.6"/>
<path d="M359.6 122.2v.2M359.8 120.4v1.2h-7.4M360.4 121.4l-.2 .6-.6 .2M360.4 121.4h.2M360.6 121.4a1.09 1.09 0 0 1-1 1M95.7 158.5l1-.2v.4zM95.7 156.5v15.4M130.2 158.3l1 .2-1 .2zM131.2 158.5l1.1-.2v.4zM131.2 156.5v12.4M234.1 158.3l1 .2-1 .2zM235.1 156.5v12.4"/>
<path d="M235.1 158.5l1-.2v.4zM271.6 158.3l1 .2-1 .2zM272.6 158.5l1-.2v.4zM272.6 156.5v13.3M296.6 158.3l1 .2-1 .2zM297.6 156.5v31.8M297.6 158.5h-201.9M346 156.5h10.3M95.7 171.9v12M96.2 169.4h.1M96.2 169.4l.7 .1M96.2 169.4l-.5 2.5"/>
<path d="M96.9 170.4a73.6 73.6 0 0 0 0 15.1M96.9 170.4l.3 .1M96.9 169.5v.9M97.1 169.5v.7M97.1 169.5h-.2M97.1 170.2l-.2 .2M97.1 170.2l.3 .2M97.2 170.5l2.2 .1M97.2 168.6l-.3 .9M97.2 168.6l.1 .1M97.3 168.7l-.2 .8M97.3 168.7h2.5"/>
<path d="M97.4 170.4h2M97.4 170.4l-.2 .1M99.4 167.3a2.74 2.74 0 0 0-3.2 2.1M99.4 170.6a64.1 64.1 0 0 0 0 14.7M99.4 170.4v.2M99.4 167.3a2.45 2.45 0 0 0-2.2 1.3M99.4 167.3v.2M99.4 167.5l-.9 .1-1.2 1.1M99.4 170.6h2.1M99.4 170.4h2M99.4 167.5h.4M99.8 168.7l.1 1.3"/>
<path d="M99.9 167.3l-.1 1.4M99.9 167.3h1.5v3.1M99.9 167.3v2.7M99.9 170h1.5M101.4 170.4l.1 .2M101.4 168.3h.1M101.5 167.3v1M101.5 167.3l-.1 .1M101.5 168.3v2.3M101.5 167.3h-2.1M108.2 167.1v1.1M108.2 167.1v.8h5"/>
<path d="M108.2 168.2v19.5M108.2 168.2l-6.7 .1M108.2 167.1l-6.7 .2M108.5 166.9v22M108.5 166.9h4.5M108.5 166.9l-.3 .2M113 166.9v22M113 166.9l.2 .2v.8M113.2 167.9v20M113.2 167.2h5.5M113.2 167.3h5.5M118.7 173.4h71.6"/>
<path d="M118.7 173.9h71.8M118.7 167.6h74.9M118.7 167.1h74.7M130.7 177.1l1.1 1.7M131.2 177.9v24.7M131.8 178.8l.7 .7-.5 .3zM131.8 178.8l8.7 15h33.6M138.3 166.9v-1.3h3.2a1.03 1.03 0 0 0 1.5-.1 1.03 1.03 0 0 0 0-1.4 1.03 1.03 0 0 0-1.5 0h-3.2l.1-2.5 .5-.3h13.7l.4 .2 .2 .6 .3-.6 .3-.2h13.8l.5 .3 .1 2.5h-3.2a1.03 1.03 0 0 0-1.5 0 1.03 1.03 0 0 0 0 1.4 1.03 1.03 0 0 0 1.5 .1h3.2v1.3M139.4 162.9v.3M139.4 164.1v.4h1.2M139.4 166.4v.3M139.4 166.3l1.2 .1v.3"/>
<path d="M139.4 163.3h1.2M139.5 166.9a.61 .61 0 0 1 .5-1 .61 .61 0 0 1 .5 1M139.7 162.5h.6M140.6 162.9v.3M140.6 164.1v1.5M140.6 165.1h-1.2v.5M142.5 163.8v2M148.7 164l.8-.2 .5 .3h6.5a1.03 1.03 0 0 1 1.4 0 1.03 1.03 0 0 1 0 1.4 1.03 1.03 0 0 1-1.4 .1h-6.5a1.02 1.02 0 0 1-1.5-.2 1.02 1.02 0 0 1 .2-1.4zM151 166.9a.61 .61 0 0 1 .5-1 .61 .61 0 0 1 .5 1M152.9 161.4h.7M153.2 161.4v5.5M154.5 166.9a.61 .61 0 0 1 .5-1 .61 .61 0 0 1 .5 1"/>
<path d="M164 163.8v2M165.9 162.9v.3M165.9 164.1v1.5M165.9 166.7v-.3l1.2-.1v.4M165.9 165.1h1.2v.5M165.9 163.3h1.2M166 166.9a.61 .61 0 0 1 .5-1 .61 .61 0 0 1 .5 1M167.1 162.9v.3M167.1 164.1v.4h-1.2M181.3 177.9v24.7M189.9 172.9l4 10.1M190.2 172.7l4 10.2"/>
<path d="M191.9 163.8l2 5.1M192.1 163.7l2 5.1-4 4 4 10.2-4 4 2 5.1M192.2 163.6l2 5.1M193.3 166.9h-74.6v22h72.1M193.9 168.7l-4 4M194.2 168.9l-4 4M199.9 172.9l4 10.1M200.2 172.7l4 10.2M200.3 173.4h92.3M200.5 173.9h92.1M201.9 163.8l2 5.1M202.1 163.7l2 5.1-4 4 4 10.2-4 4 2 5.1"/>
<path d="M202.2 163.6l2 5.1M203.4 167.1h94M203.9 168.7l-4 4M204.2 168.9l-4 4M258.7 166.7l.1-.4 1.1 .1v.3M258.7 162.9v.3M258.7 164.1v.4h1.2M258.8 163.3h1.1M258.8 166.9a.61 .61 0 0 1 .5-1 .61 .61 0 0 1 .6 1M259 162.5h.7M259.9 162.9v.3M259.9 164.1v1.5"/>
<path d="M259.9 165.1h-1.2v.5M261.8 163.8v2M270.3 166.9a.61 .61 0 0 1 .5-1 .61 .61 0 0 1 .6 1M271.4 177.9h2.4M271.6 177.2a1.19 1.19 0 0 1 1.7-.2 1.19 1.19 0 0 1 .2 1.6 1.19 1.19 0 0 1-1.6 .2 1.19 1.19 0 0 1-.3-1.6zM272.2 161.4h.4M272.6 162.1l-.2-.6-.4-.2h-13.8l-.5 .3-.1 2.5h3.2a1.03 1.03 0 0 1 1.5 0 1.03 1.03 0 0 1 0 1.4 1.03 1.03 0 0 1-1.5 .1h-3.2v1.3M272.6 164.1h-3.3a1.03 1.03 0 0 0-1.4 0 1.03 1.03 0 0 0 0 1.4 1.03 1.03 0 0 0 1.4 .1h3.3M272.6 176.7v2.5M292.6 166.9v22M297.4 167.1v21.7M297.4 167.1l.2 .5h-94"/>
<path d="M302.2 168.9l.2 1h-.5zM302.2 168.9v18M304.2 168.9h-32.5M309.2 166.9l.2 1h-.5zM309.2 166.9v22M311.1 166.9h-107.8M342.1 178.5h10.9M344.1 178.5l.2 1h-.5zM344.1 165.4v21.1M349 176.4h9.1M350 176.2l1 .2-1 .3zM351 174.4v4.1a4 4 0 0 0-4 4 4 4 0 0 0 4 4"/>
<path d="M353 176.4l1-.2v.5zM353 178.5a4 4 0 0 1 4 4 4 4 0 0 1-4 4h-10.9M353 174.4v4.1M95.7 183.9v18.7M95.7 183.9l.5 2.5M96.2 186.4a2.75 2.75 0 0 0 3.2 2.1M96.9 185.5l.2 .1M96.9 185.5v.8M96.9 186.3h.2M96.9 186.3l.3 .9M96.9 186.3l-.7 .1M97.1 186.3l.2 .8"/>
<path d="M97.1 185.6v.7M97.2 185.3h2.2M97.2 185.3l-.3 .2M97.2 185.3l.2 .1M97.2 187.2a2.47 2.47 0 0 0 2.2 1.3M97.3 187.1l-.1 .1M97.3 187.1l.6 .7 1.5 .5M97.3 187.1h2.5M97.4 185.4h2M97.4 185.4l-.3 .2M99.4 185.3v.1M99.4 188.3v.2"/>
<path d="M99.4 185.3h2.1M99.4 188.5l8.8 .2M99.4 185.4h2M99.4 188.3h.4M99.8 187.1l.1 1.4M99.9 185.8l-.1 1.3M99.9 185.8v2.7M99.9 185.8h1.5M101.4 187.5h.1M101.4 185.4v3.1h-1.5M101.5 187.5v1.1l-.1-.2M101.5 185.3l-.1 .1"/>
<path d="M101.5 185.3v2.2M101.5 187.5l6.7 .2M108.2 187.7v1M108.2 188.7l.3 .2M108.5 188.9h4.5M113.2 187.9v.8M113.2 187.9h-5v.8M113.2 188.6l.2 .2h5.2l.1-.2M113.2 188.5h5.5M113.2 188.7l-.2 .2M118.7 188.4h71.9M118.7 182.4h75.1"/>
<path d="M118.7 181.9h74.9M152.9 191.2l-1.3 3.2M166.7 191.6h2.6M167 192.6l1 1.6M168 191.6v2.6M169 192.6l-1 1.6M189.9 187l2 5.1M190.2 186.9l2 5.1M193.9 182.9l-4 4M194.2 183.1l-4 4M199.9 187l2 5.1M200.2 186.9l2 5.1"/>
<path d="M200.6 188.4h92M203.6 181.9h89M203.8 182.4h88.8M203.9 182.9l-4 4M204.2 183.1l-4 4M272.2 186.2l.8 1.5M272.6 180.2v22.4M272.6 186.9h31.6M273 187.7l.6 .8-.4 .2zM273 187.7l4.8 9.9h27.7M283 199.9l-1.3 3.2M292.6 188.3h5"/>
<path d="M292.6 188.8h4.8M296.1 195.3h2.6M296.4 196.3l1 1.6M297.4 195.3v2.6M297.6 188.3l-.2 .5M298.4 196.3l-1 1.6M301.9 185.9h.5l-.2 1zM308.9 187.9h.5l-.2 1zM311.1 188.9h-110.3M343.8 185.5h.5l-.2 1zM95.7 200.6l1-.3v.5zM95.7 200.6h176.9"/>
<path d="M130.2 200.3l1 .3-1 .2zM131.2 200.6l1.1-.3v.5zM180.2 200.3l1.1 .3-1.1 .2zM181.3 200.6l.9-.3v.5zM271.6 200.3l1 .3-1 .2zM4 238.5h148.9v54.5M49.6 238.5v54.5M4 248.5h148.9M4 254.5h148.9M84 248.5v6M118.4 248.5v6M216 253h200"/>
<path d="M216 248h65M216 258h65M228.6 243v15M255.2 243v15M281 243v50M296 243v30M346 243v30M361 243v30M381 253v20M392 253v20M416 243h-200v50M4 260.5h148.9"/>
<path d="M4 266.4h148.9M4 273.4h148.9M95.6 278.9h1.6M95.6 277.3h1.6M96.4 276.5v1.6M216 278h65M216 273h200M216 263h165M216 268h65M231 263v15M256 263v15M311 273v20"/>
<path d="M393.4 260.5l9-2.5v10l-9-2.5zM4 280.7h148.9M4 287h148.9M84 287v6M118.4 287v6M270.4 287.3h1.3M270.4 286h1.3M271 285.3v1.3"/>
<circle cx="120.9" cy="39.1" r="1.5"/>
<circle cx="120.9" cy="39.1" r="1.42"/>
<circle cx="131.2" cy="32.6" r=".85"/>
<circle cx="143.7" cy="32.9" r=".82"/>
<circle cx="143.7" cy="32.9" r="1.02"/>
<circle cx="148.7" cy="32.9" r="1.72"/>
<circle cx="148.8" cy="32.9" r="1.68"/>
<circle cx="153.7" cy="32.9" r=".75"/>
<circle cx="153.8" cy="32.9" r=".9"/>
<circle cx="158.7" cy="32.9" r="1.67"/>
<circle cx="158.8" cy="32.9" r="1.72"/>
<circle cx="163.7" cy="32.9" r=".82"/>
<circle cx="163.7" cy="32.9" r="1.02"/>
<circle cx="181.3" cy="32.6" r=".84"/>
<circle cx="235.1" cy="32.6" r=".84"/>
<circle cx="272.6" cy="32.6" r=".84"/>
<circle cx="290.6" cy="39.1" r="1.42"/>
<circle cx="290.6" cy="39.1" r="1.49"/>
<circle cx="120.9" cy="44.1" r="1.5"/>
<circle cx="120.9" cy="44.1" r="1.42"/>
<circle cx="131.2" cy="50.6" r=".85"/>
<circle cx="143.7" cy="50.4" r="1.02"/>
<circle cx="143.7" cy="50.4" r=".82"/>
<circle cx="148.7" cy="50.4" r="1.67"/>
<circle cx="148.7" cy="50.4" r="1.72"/>
<circle cx="151.5" cy="56.5" r="1.3"/>
<circle cx="151.5" cy="56.5" r="1.35"/>
<circle cx="153.7" cy="50.4" r=".75"/>
<circle cx="153.8" cy="50.4" r=".9"/>
<circle cx="155" cy="56.5" r="1.35"/>
<circle cx="155" cy="56.5" r="1.3"/>
<circle cx="158.7" cy="50.4" r="1.69"/>
<circle cx="158.8" cy="50.4" r="1.72"/>
<circle cx="163.7" cy="50.4" r=".82"/>
<circle cx="163.7" cy="50.4" r="1.02"/>
<circle cx="181.3" cy="50.6" r=".84"/>
<circle cx="235.1" cy="50.6" r=".84"/>
<circle cx="270.8" cy="56.5" r="1.3"/>
<circle cx="270.8" cy="56.5" r="1.35"/>
<circle cx="290.6" cy="44.1" r="1.42"/>
<circle cx="290.6" cy="44.1" r="1.49"/>
<circle cx="169" cy="61.8" r="1.14"/>
<circle cx="121.2" cy="95.4" r="1.5"/>
<circle cx="121.2" cy="95.4" r="1.42"/>
<circle cx="140.2" cy="89.9" r="1.3"/>
<circle cx="140.2" cy="89.9" r="1.34"/>
<circle cx="140.2" cy="89.9" r="1.51"/>
<circle cx="150.2" cy="85.8" r=".84"/>
<circle cx="150.2" cy="85.8" r=".75"/>
<circle cx="150.2" cy="85.8" r=".49"/>
<circle cx="152.5" cy="85.4" r="1.1"/>
<circle cx="152.5" cy="85.4" r="1.15"/>
<circle cx="155" cy="85.4" r="1.15"/>
<circle cx="155" cy="85.4" r="1.1"/>
<circle cx="166.2" cy="89.9" r="1.34"/>
<circle cx="166.2" cy="89.9" r="1.5"/>
<circle cx="166.3" cy="89.9" r="1.3"/>
<circle cx="259.6" cy="89.9" r="1.51"/>
<circle cx="259.6" cy="89.9" r="1.35"/>
<circle cx="259.6" cy="89.9" r="1.31"/>
<circle cx="270.6" cy="89.9" r="1.3"/>
<circle cx="270.6" cy="89.9" r="1.51"/>
<circle cx="270.6" cy="89.9" r="1.35"/>
<circle cx="290.1" cy="95.4" r="1.5"/>
<circle cx="290.1" cy="95.4" r="1.42"/>
<circle cx="341.4" cy="83.9" r="1.32"/>
<circle cx="341.4" cy="89.4" r="1.32"/>
<circle cx="341.4" cy="89.4" r="1.37"/>
<circle cx="341.4" cy="83.9" r="1.37"/>
<circle cx="341.4" cy="83.9" r="1.51"/>
<circle cx="341.4" cy="89.4" r="1.51"/>
<circle cx="357.9" cy="83.9" r="1.32"/>
<circle cx="357.9" cy="89.4" r="1.32"/>
<circle cx="357.9" cy="89.4" r="1.38"/>
<circle cx="357.9" cy="83.9" r="1.38"/>
<circle cx="357.9" cy="83.9" r="1.52"/>
<circle cx="357.9" cy="89.4" r="1.52"/>
<circle cx="344.8" cy="101.2" r="1.51"/>
<circle cx="358.4" cy="114.8" r="1.51"/>
<circle cx="131.3" cy="177.9" r="1.01"/>
<circle cx="131.3" cy="168.9" r=".85"/>
<circle cx="140" cy="163.1" r=".62"/>
<circle cx="151.5" cy="163.1" r=".62"/>
<circle cx="155" cy="163.1" r=".62"/>
<circle cx="166.5" cy="163.1" r=".62"/>
<circle cx="181.2" cy="168.9" r=".85"/>
<circle cx="181.2" cy="177.9" r="1.01"/>
<circle cx="235.1" cy="168.9" r=".84"/>
<circle cx="259.3" cy="163.1" r=".62"/>
<circle cx="270.8" cy="163.1" r=".62"/>
<circle cx="272.3" cy="177.9" r="3.7"/>
<circle cx="272.6" cy="168.9" r=".84"/>
<circle cx="131.3" cy="186.9" r=".86"/>
<circle cx="152.2" cy="192.8" r="1.13"/>
<circle cx="181.2" cy="186.9" r=".86"/>
<circle cx="235.1" cy="186.9" r=".85"/>
<circle cx="272.6" cy="186.9" r=".85"/>
<circle cx="282.4" cy="201.5" r="1.14"/>
</g>
<path d="M412.4 262.3a2.5 2.5 0 0 0-4.1-1.1 2.5 2.5 0 0 0 1 4.2 2.5 2.5 0 0 0 3.2-2.9l-.1-.2" fill="none" stroke="#000" stroke-width=".3" stroke-dasharray="30.5 1.3 1.3 1.3" stroke-dashoffset="24.5" stroke-linecap="butt"/>
<path d="M414.8 261.5a5 5 0 0 0-8.3-2 5 5 0 0 0 2.2 8.3 5 5 0 0 0 6.2-6l-.1-.3" fill="none" stroke="#000" stroke-width=".3" stroke-dasharray="30.5 1.3 1.3 1.3" stroke-dashoffset="16.7" stroke-linecap="butt"/>
<g fill="none" stroke="#000" stroke-width=".3" stroke-dasharray="6.3 1.3 1.3 1.3 5.1">
<path d="M192.1 27.4l2 5.1M194.1 32.5l-4 4M202.1 27.4l2 5.1M204.1 32.5l-4 4M190.1 50.7l2 5.1M194.1 46.7l-4 4M200.1 50.7l2 5.1M204.1 46.7l-4 4M192.1 84.4l2 4.8M194.1 89.2l-4 4M202.1 84.4l2 4.8M204.1 89.2l-4 4"/>
<path d="M190.1 106.8l2 4.7M194.1 102.8l-4 4M200.1 106.8l2 4.7M204.1 102.8l-4 4M192.1 163.7l2 5.1M194.1 168.8l-4 4M202.1 163.7l2 5.1M204.1 168.8l-4 4M190.1 187l2 5.1M194.1 183l-4 4M200.1 187l2 5.1M204.1 183l-4 4"/>
</g>
<path d="M190.1 36.5l4 10.2M200.1 36.5l4 10.2M190.1 172.8l4 10.2M200.1 172.8l4 10.2" fill="none" stroke="#000" stroke-width=".3" stroke-dasharray="6.3 1.3 1.3 1.3 5.1" stroke-dashoffset="5.3"/>
<path d="M190.1 93.2l4 9.6M200.1 93.2l4 9.6" fill="none" stroke="#000" stroke-width=".3" stroke-dasharray="6.3 1.3 1.3 1.3 5.1" stroke-dashoffset="5.6"/>
<path d="M271.4 177.9h-1M272.6 179.1v1M272.6 176.6v-1M273.9 177.9h1" fill="none" stroke="#000" stroke-width=".3" stroke-dasharray="30.5 1.3 1.3 1.3"/>
<path d="M349.7 79.8v6.5" fill="none" stroke="#000" stroke-width=".3" stroke-dasharray="30.5 1.3 1.3 1.3" stroke-dashoffset="29.1"/>
<path d="M410 255.7v14.9" fill="none" stroke="#000" stroke-width=".3" stroke-dasharray="30.5 1.3 1.3 1.3" stroke-dashoffset="25"/>
<path d="M403.4 263l12.6-.1" fill="none" stroke="#000" stroke-width=".3" stroke-dasharray="30.5 1.3 1.3 1.3" stroke-dashoffset="26.1"/>
<path d="M216 248v5" fill="none" stroke="#000" stroke-width=".3" stroke-dasharray="30.5 1.3 1.3 1.3" stroke-dashoffset="29.9"/>
<path d="M126.3 50.4v-17.5M153.8 50.4v-17.5M257.6 50.4v-17.5M285.1 50.4v-17.5" fill="none" stroke="#f00" stroke-width=".3" stroke-dasharray="30.5 1.3 1.3 1.3" stroke-dashoffset="23.6"/>
<g fill="#000">
<path d="M338 91.1l.5-.3 .3 1z"/>
<path d="M175.3 25.1l.9 .3-.9 .3zM131.2 25.4l1.1-.3v.6zM296.6 26.3l1 .3-1 .3zM285.1 26.6l1-.3v.6zM256.6 18.2l1 .2-1 .3zM153.7 18.4l1-.2v.5zM296.6 158.3l1 .2-1 .2zM272.6 158.5l1-.2v.4zM359.6 96.7l1 .2-1 .3zM349.6 96.9l1-.2v.5z"/>
<path d="M95.7 79.5l1-.2v.5zM296.6 79.3l1 .2-1 .3zM143.5 51.4l-.5 .8 .5 .2zM143.8 29.2l.9-.2v.5zM162.7 29l1.1 .2-1.1 .3zM154 51.3v1l.5-.2zM94.8 25.1l.9 .3-.9 .3zM126.3 25.4l.9-.3v.6zM95.7 18.4l1-.2v.5zM152.8 18.2l.9 .2-.9 .3zM131.2 200.6l1.1-.3v.5zM180.2 200.3l1.1 .3-1.1 .2zM181.3 200.6l.9-.3v.5zM271.6 200.3l1 .3-1 .2zM131.8 178.8l.2 1 .5-.3zM273 187.7l.2 1 .4-.2zM95.7 158.5l1-.2v.4zM130.2 158.3l1 .2-1 .2zM95.7 200.6l1-.3v.5zM130.2 200.3l1 .3-1 .2zM338.8 96.9l1-.2v.5zM348.7 96.7l.9 .2-.9 .3z"/>
<path d="M338.9 62.9l1-.2v.5zM359.4 62.7l1 .2-1 .3z"/>
<path d="M91.7 85.9l.3 1h-.5zM91.5 137.4h.5l-.3 1zM169.3 32.9l.3 1h-.5zM169.1 49.4h.5l-.3 1zM309.2 166.9l.2 1h-.5zM308.9 187.9h.5l-.2 1zM365.7 66.4l.2 1h-.5zM365.4 91.4h.5l-.2 1z"/>
<path d="M131.2 158.5l1.1-.2v.4zM234.1 158.3l1 .2-1 .2z"/>
<path d="M235.1 158.5l1-.2v.4zM271.6 158.3l1 .2-1 .2z"/>
<path d="M302.2 168.9l.2 1h-.5zM301.9 185.9h.5l-.2 1z"/>
<path d="M344.1 178.5l.2 1h-.5zM343.8 185.5h.5l-.2 1z"/>
<path d="M353 176.4l1-.2v.5zM350 176.2l1 .2-1 .3z"/>
</g>
<path d="M338.8 91.4v.5" fill="none" stroke="#f00" stroke-width=".3"/>
<g font-size="6.3">
<text x="282.1" y="250.3">名称</text>
<text x="347.1" y="250.3">图号</text>
<text x="282.1" y="260.3">材质</text>
<text x="347.1" y="260.3">质量</text>
<text x="383.3" y="262.1">视</text>
<text x="383.3" y="270">图</text>
<text x="282.1" y="270.3">版次</text>
<text x="347.1" y="270.3">比例</text>
</g>
<g font-size="4.9">
<text x="5.1" y="230.4">注意：1.行走平行度（正面+侧面），450行程内，≤±0.03mm，1000行程内，≤±0.05mm。</text>
<text x="13.8" y="236.3">2.本体形变，450行程内，≤±0.03mm，1000行程内，≤±0.05mm。</text>
<text x="16.9" y="245.5">型号规格</text>
<text x="78.9" y="245.5">GTH4-300-BM-M05-C4</text>
<text x="10.7" y="253.5">螺杆规格/型号</text>
<text x="61.8" y="253.5">1002</text>
<text x="96.3" y="253.5">1005</text>
<text x="16.9" y="259.5">有效行程</text>
<text x="97.5" y="259.5">300</text>
<text x="16.9" y="265.5">精度等级</text>
<text x="98.7" y="265.5">C7</text>
<text x="16.9" y="272">马达容量</text>
<text x="87.6" y="272">50W(无刹车)</text>
<text x="11.9" y="279.1">重复定位精度</text>
<text x="97.7" y="279.1">0.02</text>
<text x="4.5" y="285.9">感应开关方式及数量</text>
<text x="81.4" y="285.9">外挂型三只（C4）</text>
<text x="11.9" y="292.1">建议最快速度</text>
<text x="58.1" y="292.1">100MM/S</text>
<text x="92.5" y="292.1">250MM/S</text>
<text x="127" y="292">500MM/S</text>
</g>
<g font-size="4.2">
<text x="301.9" y="249.5">GTH4-300-BM-M05-C4</text>
<text x="259" y="267">2022/9/24</text>
</g>
<g font-size="4.1">
<text x="102.8" y="17.8">116 滑台原点</text>
<text x="192.7" y="17.8">300 有效行程</text>
<text x="97.5" y="24.8">61</text>
<text x="104" y="24.8">1 滑台极限位置</text>
<text x="155.6" y="28.6">40</text>
<text x="155.6" y="24.8">90</text>
<text x="168.8" y="29.4" transform="rotate(-90 168.8 29.4)">35</text>
<text x="301" y="26">25</text>
<text x="309.6" y="26">1 滑台极限位置</text>
<text x="114.7" y="63.3">4 x M4</text>
<text x="132.7" y="63.3">9.5</text>
<text x="158.8" y="63.3">2 x</text>
<text x="172.2" y="63.3">3 H7</text>
<text x="188.2" y="63.3">4.5</text>
<text x="347.6" y="62.3">43</text>
<text x="195.7" y="79">496</text>
<text x="365.1" y="80.2" transform="rotate(-90 365.1 80.2)">52</text>
<text x="322.8" y="86.2">基准面</text>
<text x="325.1" y="96.3">21.70</text>
<text x="365.6" y="96.3">22</text>
<text x="91.2" y="113.2" transform="rotate(-90 91.2 113.2)">105</text>
<text x="349.1" y="155.3">II</text>
<text x="109.6" y="157.9">71</text>
<text x="171.1" y="157.9">3*100</text>
<text x="254.6" y="157.9">75</text>
<text x="282.8" y="157.9">50</text>
<text x="346.1" y="160.6">2 : 1</text>
<text x="277" y="179.4">II</text>
<text x="301.6" y="178.5" transform="rotate(-90 301.6 178.5)">36</text>
<text x="308.6" y="178.5" transform="rotate(-90 308.6 178.5)">44</text>
<text x="339.4" y="177.7" transform="rotate(-90 339.4 177.7)">+0.012</text>
<text x="343.5" y="175.6" transform="rotate(-90 343.5 175.6)">0</text>
<text x="356.1" y="175.8">1</text>
<text x="343.5" y="181.7" transform="rotate(-90 343.5 181.7)">4</text>
<text x="142.1" y="194.2">2 x</text>
<text x="155.4" y="194.2">4 H7</text>
<text x="171.4" y="194.2">4</text>
<text x="279.5" y="197.9">10 x M4</text>
<text x="300.7" y="197.9">10</text>
<text x="109.6" y="200">71</text>
<text x="151.8" y="200">100</text>
<text x="230.6" y="200">275</text>
<text x="285.5" y="202.9">3.40 贯穿</text>
<text x="221.3" y="247.4">1</text>
<text x="131.6" y="253.2">1010</text>
<text x="218.2" y="257.4">序号</text>
<text x="221.3" y="252.4">2</text>
<text x="230.7" y="257.4">修 订 版 次</text>
<text x="255.9" y="257.4">设计变更编号</text>
<text x="225" y="262.4">设</text>
<text x="238.8" y="262.4">计</text>
<text x="252.5" y="262.4">变</text>
<text x="266.2" y="262.4">更</text>
<text x="218.4" y="267.4">设 计</text>
<text x="367.9" y="269.9">1:2</text>
<text x="218.4" y="272.4">校 核</text>
<text x="218.4" y="277.4">批 准</text>
<text x="218.9" y="282.9">技术要求：</text>
<text x="229.2" y="287.4">1、未标注公差全部 0.1</text>
<text x="229.1" y="291.9">2、未标注倒角全部C0.3</text>
</g>
</svg>
